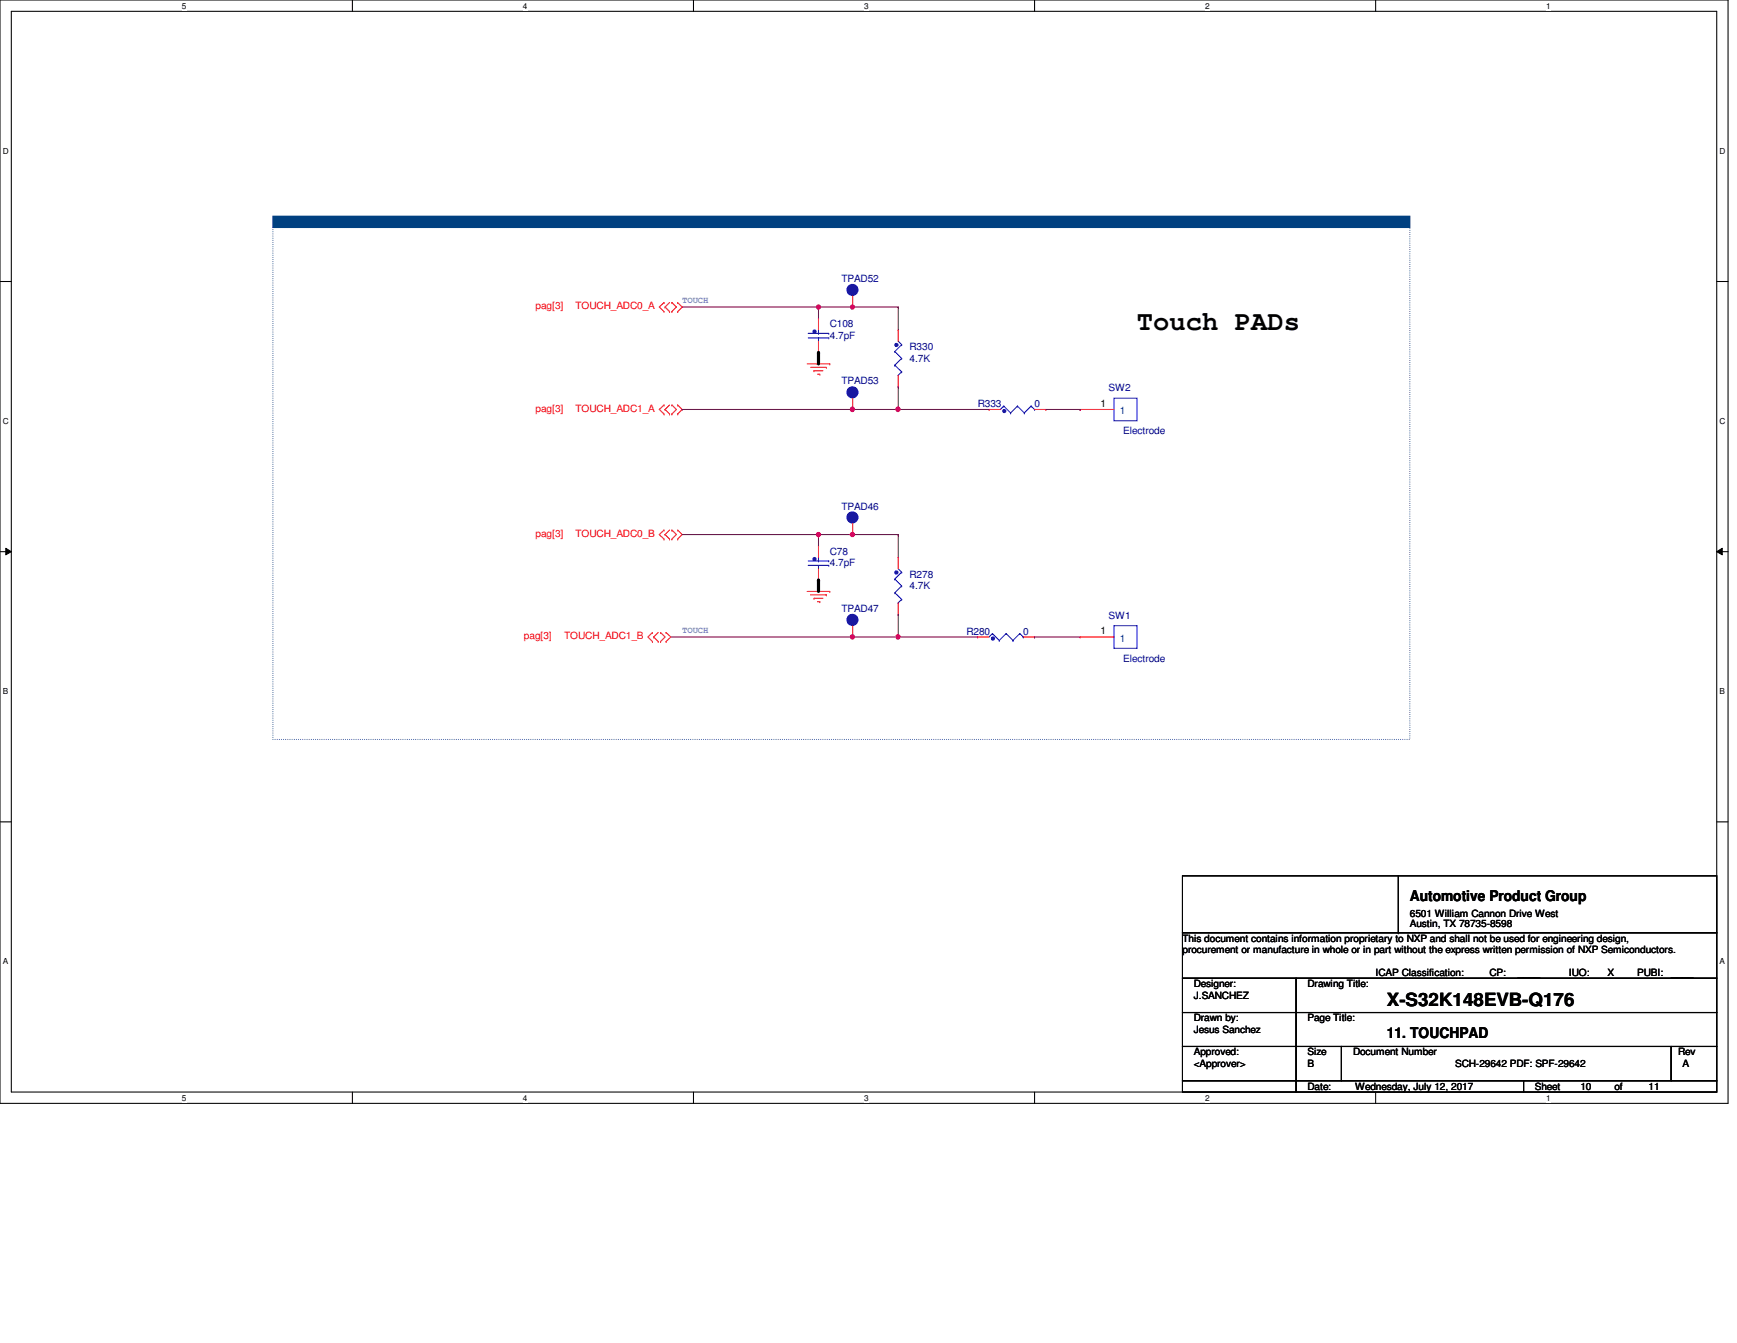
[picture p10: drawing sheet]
<svg xmlns="http://www.w3.org/2000/svg" width="279mm" height="216mm" viewBox="0 0 279 216" stroke-linecap="round" stroke-linejoin="round" font-family="sans-serif">
<path d="M0 0h278v177.4h-278zM1.8 1.8h274.3v173.8h-274.3z" fill="none" stroke="#000" stroke-width=".17"/>
<g fill="#fff">
<path d="M29.3 .2h.7v1.5h-.7z"/>
<path d="M29.3 175.8h.7v1.4h-.7z"/>
</g>
<path d="M56.7 0v1.8M56.7 175.6v1.8" fill="none" stroke="#000" stroke-width=".17"/>
<g fill="#fff">
<path d="M84.1 .2h.7v1.5h-.7z"/>
<path d="M84.1 175.8h.7v1.4h-.7z"/>
</g>
<path d="M111.5 0v1.8M111.5 175.6v1.8" fill="none" stroke="#000" stroke-width=".17"/>
<g fill="#fff">
<path d="M139 .2h.7v1.5h-.7z"/>
<path d="M139 175.8h.7v1.4h-.7z"/>
</g>
<path d="M166.4 0v1.8M166.4 175.6v1.8" fill="none" stroke="#000" stroke-width=".17"/>
<g fill="#fff">
<path d="M193.8 .2h.8v1.5h-.8z"/>
<path d="M193.8 175.8h.8v1.4h-.8z"/>
</g>
<path d="M221.3 0v1.8M221.3 175.6v1.8" fill="none" stroke="#000" stroke-width=".17"/>
<g fill="#fff">
<path d="M248.7 .2h.7v1.5h-.7z"/>
<path d="M248.7 175.8h.7v1.4h-.7z"/>
<path d="M.5 23.5h.9v1.5h-.9z"/>
<path d="M276.6 23.5h.9v1.5h-.9z"/>
<path d="M.5 67h.9v1.5h-.9z"/>
<path d="M276.6 67h.9v1.5h-.9z"/>
</g>
<path d="M0 45.3h1.8M276.1 45.3h1.9" fill="none" stroke="#000" stroke-width=".17"/>
<g fill="#fff">
<path d="M.5 110.4h.8v1.5h-.8z"/>
<path d="M276.6 110.4h.9v1.5h-.9z"/>
</g>
<path d="M0 88.7h1.8M276.1 88.7h1.9" fill="none" stroke="#000" stroke-width=".17"/>
<path d="M.9 88.1l.9 .6-.9 .5zM276.1 88.7l.9-.6v1.1z" fill="#000"/>
<path d="M.9 88.1l.9 .6-.9 .5zM276.1 88.7l.9-.6v1.1z" fill="none" stroke="#000" stroke-width=".16"/>
<g fill="#fff">
<path d="M.5 153.8h.8v1.5h-.8z"/>
<path d="M276.6 153.8h.9v1.5h-.9z"/>
</g>
<path d="M0 132.1h1.8M276.1 132.1h1.9" fill="none" stroke="#000" stroke-width=".17"/>
<path d="M43.9 36.6h182.9v82.3h-182.9z" fill="none" stroke="#004080" stroke-width=".17" stroke-dasharray="0 .3"/>
<path d="M43.9 34.8h182.9v1.8h-182.9z" fill-rule="evenodd" fill="#004080"/>
<path d="M43.9 34.8h182.9v1.8h-182.9z" fill="none" stroke="#004080" stroke-width=".17"/>
<g fill="none" stroke="#f00" stroke-width=".17">
<path d="M106.8 48.6h.1M106.8 50.1h.1M106.8 48.6l-.8 .8 .8 .7M107 49.4h.1M107 49.4l.7 .7M107.7 50.1h.1M107.7 48.6l-.7 .8M108.1 50.1h.1M108.1 48.6h.1M108.1 48.6l.7 .8-.7 .7M109 50.1h.1M109 48.6h.1"/>
<path d="M109 48.6l.7 .8-.7 .7M129.8 58.5h3.7M130.4 59.1h2.5M130.9 59.6h.1M130.9 59.6h1.5M132.9 59.1h.1M133.5 58.5h.1M106.8 65.1h.1M106.8 66.5h.1M106.8 65.1l-.8 .7 .8 .7M107 65.8h.1M107 65.8l.7 .7"/>
<path d="M107.7 66.5h.1M107.7 65.1l-.7 .7M108.1 66.5h.1M108.1 65.1h.1M108.1 65.1l.7 .7-.7 .7M109 66.5h.1M109 65.1h.1M109 65.1l.7 .7-.7 .7M131.5 60.2h.4M131.9 60.2h.1M106.8 85.2h.1M106.8 86.7h.1"/>
<path d="M106.8 85.2l-.8 .7 .8 .8M107 85.9h.1M107 85.9l.7 .8M107.7 86.7h.1M107.7 85.2l-.7 .7M108.1 86.7h.1M108.1 85.2h.1M108.1 85.2l.7 .7-.7 .8M109 86.7h.1M109 85.2h.1M109 85.2l.7 .7-.7 .8M129.8 95.1h3.7"/>
<path d="M130.4 95.6h2.5M130.9 96.2h.1M130.9 96.2h1.5M131.5 96.7h.4M131.9 96.7h.1M132.9 95.6h.1M133.5 95.1h.1M104.9 101.7h.1M104.9 103.1h.1M104.9 101.7l-.7 .7 .7 .7M105.2 102.4h.1M105.2 102.4l.7 .7"/>
<path d="M105.9 103.1h.1M105.9 101.7l-.7 .7M106.3 103.1h.1M106.3 101.7h.1M106.3 101.7l.7 .7-.7 .7M107.1 103.1h.1M107.1 101.7h.1M107.1 101.7l.8 .7-.8 .7"/>
</g>
<g fill="none" stroke="#000" stroke-width=".17">
<path d="M190.2 157.3h18.3v5.5h-18.3zM190.2 149.9h85.9v7.4h-85.9zM190.2 140.8h85.9v9.1h-85.9zM208.5 157.3h67.6v5.5h-67.6zM224.9 149.9h.1M224.9 140.8v9.1M190.2 162.8h18.3v5.4h-18.3zM190.2 168.2h18.3v5.5h-18.3zM190.2 173.7h18.3v1.9h-18.3zM208.5 162.8h67.6v5.4h-67.6zM208.5 168.2h7.3v5.5h-7.3zM208.5 173.7h36.6v1.9h-36.6z"/>
<path d="M215.8 168.2h53v5.5h-53zM245.1 173.7h31v1.9h-31zM268.8 168.2h7.3v5.5h-7.3z"/>
</g>
<path d="M130 90.9h3.3M130 90.2h3.3M131.7 90.9h.1M131.7 90.9v.5M133.3 90.9h.1M133.3 90.2h.1" fill="none" stroke="#00f" stroke-width=".17"/>
<circle cx="131" cy="89.9" r=".26" fill="#00f"/>
<g fill="none" stroke="#00f" stroke-width=".17">
<path d="M131.7 90.2h.1M131.7 89.6v.6"/>
<circle cx="131" cy="89.9" r=".26"/>
</g>
<path d="M131.7 87.8h.1M131.7 93.3h.1M131.7 87.8v1.8M131.7 91.4v1.9" fill="none" stroke="#f00" stroke-width=".17"/>
<circle cx="137.1" cy="46.6" r=".89" fill="#00f"/>
<circle cx="137.1" cy="46.6" r=".89" fill="none" stroke="#00f" stroke-width=".17"/>
<path d="M137.2 49.4h.1M137.2 47.5v1.9" fill="none" stroke="#f00" stroke-width=".17"/>
<circle cx="137.1" cy="63.1" r=".89" fill="#00f"/>
<circle cx="137.1" cy="63.1" r=".89" fill="none" stroke="#00f" stroke-width=".17"/>
<path d="M137.2 65.8h.1M137.2 64v1.8" fill="none" stroke="#f00" stroke-width=".17"/>
<circle cx="137.1" cy="99.6" r=".89" fill="#00f"/>
<g fill="none" stroke="#00f" stroke-width=".17">
<path d="M130 54.3h3.3M130 53.6h3.3M131.7 54.3h.1M131.7 54.3v.6M133.3 54.3h.1M133.3 53.6h.1"/>
<circle cx="137.1" cy="99.6" r=".89"/>
</g>
<path d="M137.2 102.4h.1M137.2 100.6v1.8" fill="none" stroke="#f00" stroke-width=".17"/>
<circle cx="131" cy="53.3" r=".26" fill="#00f"/>
<g fill="none" stroke="#00f" stroke-width=".17">
<path d="M131.7 53.6h.1M131.7 53v.6M143.9 56.5h.1M143.9 58.7h.1M143.9 56.5l1.1 1.1M143.9 58.7l1.1 1.1M144.5 54.9l.5 .5M145 55.4h.1M145 57.6h.1M145 59.8h.1M145 55.4l-1.1 1.1M145 57.6l-1.1 1.1"/>
<path d="M145 59.8l-.5 .5M144.5 60.3h.1"/>
<circle cx="131" cy="53.3" r=".26"/>
</g>
<path d="M131.7 51.2h.1M131.7 56.7h.1M131.7 51.2v1.8M131.7 54.9v1.8" fill="none" stroke="#f00" stroke-width=".17"/>
<circle cx="144.2" cy="55.5" r=".26" fill="#00f"/>
<g fill="none" stroke="#00f" stroke-width=".17">
<path d="M159.6 101.9h.1M159.6 101.9l-.5 .5M159.6 101.9l1.1 1.1M160.7 103h.1M161.8 101.9h.1M161.8 101.9l-1.1 1.1M161.8 101.9l1.1 1.1M162.9 103h.1M164 101.9h.1M164 101.9l-1.1 1.1M164 101.9l.6 .5M164.6 102.4h.1"/>
<circle cx="144.2" cy="55.5" r=".26"/>
</g>
<path d="M144.5 53h.1M144.5 53v1.9M144.5 62.2h.1M144.5 60.3v1.9" fill="none" stroke="#f00" stroke-width=".17"/>
<circle cx="159.7" cy="102.7" r=".26" fill="#00f"/>
<g fill="none" stroke="#00f" stroke-width=".17">
<path d="M161.5 65.3h.1M161.5 65.3l-.6 .5M161.5 65.3l1.1 1.1M162.6 66.4h.1M163.7 65.3h.1M163.7 65.3l-1.1 1.1M163.7 65.3l1.1 1.1M164.8 66.4h.1M165.9 65.3h.1M165.9 65.3l-1.1 1.1M165.9 65.3l.5 .5M166.4 65.8h.1"/>
<path d="M179.2 64h3.7v3.6h-3.7z"/>
<circle cx="159.7" cy="102.7" r=".26"/>
</g>
<path d="M173.7 65.8h.1M173.7 65.8h5.5M157.3 102.4h.1M157.3 102.4h1.8M164.6 102.4h1.8M166.4 102.4h.1" fill="none" stroke="#f00" stroke-width=".17"/>
<circle cx="161.5" cy="66.1" r=".26" fill="#00f"/>
<circle cx="161.5" cy="66.1" r=".26" fill="none" stroke="#00f" stroke-width=".17"/>
<path d="M159.1 65.8h.1M159.1 65.8h1.8M166.4 65.8h1.8M168.2 65.8h.1" fill="none" stroke="#f00" stroke-width=".17"/>
<circle cx="137.1" cy="83.2" r=".89" fill="#00f"/>
<g fill="none" stroke="#00f" stroke-width=".17">
<path d="M143.9 93.1h.1M143.9 95.3h.1M143.9 93.1l1.1 1.1M143.9 95.3l1.1 1.1M144.5 96.9h.1M144.5 91.4l.5 .6M145 92h.1M145 94.2h.1M145 96.4h.1M145 92l-1.1 1.1M145 94.2l-1.1 1.1M145 96.4l-.5 .5"/>
<circle cx="137.1" cy="83.2" r=".89"/>
</g>
<path d="M137.2 85.9h.1M137.2 84.1v1.8" fill="none" stroke="#f00" stroke-width=".17"/>
<circle cx="144.2" cy="92" r=".26" fill="#00f"/>
<g fill="none" stroke="#00f" stroke-width=".17">
<path d="M179.2 100.6h3.7v3.6h-3.7z"/>
<circle cx="144.2" cy="92" r=".26"/>
</g>
<path d="M144.5 89.6h.1M144.5 98.8h.1M144.5 89.6v1.8M144.5 96.9v1.9M173.7 102.4h.1M173.7 102.4h5.5" fill="none" stroke="#f00" stroke-width=".17"/>
<path d="M131.7 49.4h.1M131.7 49.4v1.8M131.7 49.4h5.5M137.2 49.4h.1M137.2 65.8h.1M137.2 65.8h21.9M144.5 62.2h.1M144.5 65.8h.1M144.5 62.2v3.6" fill="none" stroke="#800040" stroke-width=".17"/>
<path d="M131.7 56.7v1.8" fill="none" stroke="#000" stroke-width=".51"/>
<circle cx="131.7" cy="56.7" r=".25" fill="#000"/>
<circle cx="144.4" cy="65.8" r=".35" fill="#f0f"/>
<circle cx="144.4" cy="65.8" r=".35" fill="none" stroke="#f0f" stroke-width=".17"/>
<circle cx="137.1" cy="65.8" r=".35" fill="#f0f"/>
<circle cx="137.1" cy="65.8" r=".35" fill="none" stroke="#f0f" stroke-width=".17"/>
<path d="M137.2 49.4h.1M137.2 49.4h7.3" fill="none" stroke="#800040" stroke-width=".17"/>
<circle cx="137.1" cy="49.4" r=".34" fill="#f0f"/>
<circle cx="137.1" cy="49.4" r=".34" fill="none" stroke="#f0f" stroke-width=".17"/>
<path d="M144.5 49.4h.1M144.5 49.4v3.6M131.7 85.9h.1M131.7 85.9v1.9" fill="none" stroke="#800040" stroke-width=".17"/>
<path d="M131.7 93.3v1.8" fill="none" stroke="#000" stroke-width=".51"/>
<circle cx="131.7" cy="93.3" r=".25" fill="#000"/>
<circle cx="131.7" cy="85.9" r=".34" fill="#f0f"/>
<circle cx="131.7" cy="85.9" r=".34" fill="none" stroke="#f0f" stroke-width=".17"/>
<path d="M131.7 85.9h5.5M137.2 85.9h.1M137.2 102.4h.1M137.2 102.4h7.3" fill="none" stroke="#800040" stroke-width=".17"/>
<circle cx="144.4" cy="102.4" r=".35" fill="#f0f"/>
<circle cx="144.4" cy="102.4" r=".35" fill="none" stroke="#f0f" stroke-width=".17"/>
<circle cx="137.1" cy="102.4" r=".35" fill="#f0f"/>
<circle cx="137.1" cy="102.4" r=".35" fill="none" stroke="#f0f" stroke-width=".17"/>
<path d="M137.2 85.9h.1M137.2 85.9h7.3" fill="none" stroke="#800040" stroke-width=".17"/>
<circle cx="137.1" cy="85.9" r=".34" fill="#f0f"/>
<circle cx="137.1" cy="85.9" r=".34" fill="none" stroke="#f0f" stroke-width=".17"/>
<path d="M109.7 49.4h22M131.7 49.4h.1M168.2 65.8h5.5M173.7 65.8h.1M144.5 85.9h.1M144.5 98.8h.1M144.5 85.9v3.7M144.5 98.8v3.6M144.5 102.4h.1M144.5 102.4h12.8M166.4 102.4h.1M166.4 102.4h7.3" fill="none" stroke="#800040" stroke-width=".17"/>
<circle cx="131.7" cy="49.4" r=".34" fill="#f0f"/>
<circle cx="131.7" cy="49.4" r=".34" fill="none" stroke="#f0f" stroke-width=".17"/>
<path d="M109.7 65.8h.1M109.7 65.8h27.5M109.7 85.9h22M131.7 85.9h.1M107.9 102.4h29.3M137.2 102.4h.1" fill="none" stroke="#800040" stroke-width=".17"/>
<circle cx="144.4" cy="65.8" r=".35" fill="#f0f"/>
<circle cx="144.4" cy="65.8" r=".35" fill="none" stroke="#f0f" stroke-width=".17"/>
<circle cx="137.1" cy="65.8" r=".35" fill="#f0f"/>
<circle cx="137.1" cy="65.8" r=".35" fill="none" stroke="#f0f" stroke-width=".17"/>
<circle cx="137.1" cy="49.4" r=".34" fill="#f0f"/>
<circle cx="137.1" cy="49.4" r=".34" fill="none" stroke="#f0f" stroke-width=".17"/>
<circle cx="131.7" cy="85.9" r=".34" fill="#f0f"/>
<circle cx="131.7" cy="85.9" r=".34" fill="none" stroke="#f0f" stroke-width=".17"/>
<circle cx="144.4" cy="102.4" r=".35" fill="#f0f"/>
<circle cx="144.4" cy="102.4" r=".35" fill="none" stroke="#f0f" stroke-width=".17"/>
<circle cx="137.1" cy="102.4" r=".35" fill="#f0f"/>
<circle cx="137.1" cy="102.4" r=".35" fill="none" stroke="#f0f" stroke-width=".17"/>
<circle cx="137.1" cy="85.9" r=".34" fill="#f0f"/>
<circle cx="137.1" cy="85.9" r=".34" fill="none" stroke="#f0f" stroke-width=".17"/>
<circle cx="131.7" cy="49.4" r=".34" fill="#f0f"/>
<circle cx="131.7" cy="49.4" r=".34" fill="none" stroke="#f0f" stroke-width=".17"/>
<text font-size="4.4" x="182.9" y="53">Touch PADs</text>
<text font-size="2.9" x="223.1" y="161.8">X-S32K148EVB-Q176</text>
<g font-size="2.4">
<text x="226.8" y="144.8">Automotive Product Group</text>
<text x="223.1" y="166.8">11. TOUCHPAD</text>
</g>
<g font-size="1.7">
<text x="177" y="65.4">1</text>
<text x="177" y="102">1</text>
</g>
<g font-size="1.7" fill="#004080">
<text x="180.1" y="66.6">1</text>
<text x="180.1" y="103.2">1</text>
</g>
<g font-size="1.6" fill="#000080">
<text x="135.3" y="45.3">TPAD52</text>
<text x="133.5" y="52.6">C108</text>
<text x="133.5" y="54.5">4.7pF</text>
<text x="146.3" y="56.3">R330</text>
<text x="146.3" y="58.1">4.7K</text>
<text x="135.3" y="61.8">TPAD53</text>
<text x="157.3" y="65.4">R333</text>
<text x="166.4" y="65.4">0</text>
<text x="178.3" y="62.9">SW2</text>
<text x="180.7" y="69.8">Electrode</text>
<text x="135.3" y="81.9">TPAD46</text>
<text x="133.5" y="89.2">C78</text>
<text x="133.5" y="91.1">4.7pF</text>
<text x="146.3" y="92.9">R278</text>
<text x="146.3" y="94.7">4.7K</text>
<text x="135.3" y="98.3">TPAD47</text>
<text x="178.3" y="99.4">SW1</text>
<text x="155.4" y="102">R280</text>
<text x="164.6" y="102">0</text>
<text x="180.7" y="106.4">Electrode</text>
</g>
<g font-size="1.6" fill="#f00">
<text x="86.1" y="49.7">pag[3]</text>
<text x="92.6" y="49.7">TOUCH_ADC0_A</text>
<text x="86.1" y="66.2">pag[3]</text>
<text x="92.6" y="66.2">TOUCH_ADC1_A</text>
<text x="86.1" y="86.3">pag[3]</text>
<text x="92.6" y="86.3">TOUCH_ADC0_B</text>
<text x="84.3" y="102.7">pag[3]</text>
<text x="90.8" y="102.7">TOUCH_ADC1_B</text>
</g>
<g font-size="1.6">
<text x="226.8" y="147.4">6501 William Cannon Drive West</text>
<text x="226.8" y="149">Austin, TX 78735-8598</text>
<text x="190.2" y="151.4">This document contains information proprietary to NXP and shall not be used for engineering design,</text>
<text x="190.2" y="153.2">procurement or manufacture in whole or in part without the express written permission of NXP Semiconductors.</text>
<text x="192" y="158.7">Designer:</text>
<text x="192" y="160.5">J.SANCHEZ</text>
<text x="210.3" y="158.7">Drawing Title:</text>
<text x="221.3" y="156.9">ICAP Classification:</text>
<text x="239.6" y="156.9">CP:</text>
<text x="244.1" y="156.9">____</text>
<text x="252.3" y="156.9">IUO:</text>
<text x="258.6" y="156.9">X</text>
<text x="263.4" y="156.9">PUBI:</text>
<text x="268.8" y="156.9">____</text>
<text x="192" y="164.2">Drawn by:</text>
<text x="192" y="166">Jesus Sanchez</text>
<text x="210.3" y="164.2">Page Title:</text>
<text x="192" y="169.7">Approved:</text>
<text x="192" y="171.5">&lt;Approver&gt;</text>
<text x="210.3" y="169.7">Size</text>
<text x="210.3" y="171.5">B</text>
<text x="217.6" y="169.7">Document Number</text>
<text x="234.1" y="171.5">SCH-29642 PDF: SPF-29642</text>
<text x="269.9" y="169.7">Rev</text>
<text x="270.6" y="171.5">A</text>
<text x="210.3" y="175.2">Date:</text>
<text x="218" y="175.2">Wednesday, July 12, 2017</text>
<text x="246.9" y="175.2">Sheet</text>
<text x="254.2" y="175.2">10</text>
<text x="259.7" y="175.2">of</text>
<text x="265.2" y="175.2">11</text>
</g>
<g font-size="1.4" fill="#8080c0">
<text x="109.7" y="48.7">TOUCH</text>
<text x="109.7" y="101.7">TOUCH</text>
</g>
<g font-size="1.3">
<text x="29.3" y="1.4">5</text>
<text x="84.1" y="1.4">4</text>
<text x="139" y="1.4">3</text>
<text x="193.8" y="1.4">2</text>
<text x="248.7" y="1.4">1</text>
<text x=".5" y="24.7">D</text>
<text x="276.6" y="24.7">D</text>
<text x=".5" y="68.2">C</text>
<text x="276.6" y="68.2">C</text>
<text x=".5" y="111.6">B</text>
<text x="276.6" y="111.6">B</text>
<text x=".5" y="155">A</text>
<text x="276.6" y="155">A</text>
<text x="29.3" y="177">5</text>
<text x="84.1" y="177">4</text>
<text x="139" y="177">3</text>
<text x="193.8" y="177">2</text>
<text x="248.7" y="177">1</text>
</g>
</svg>
